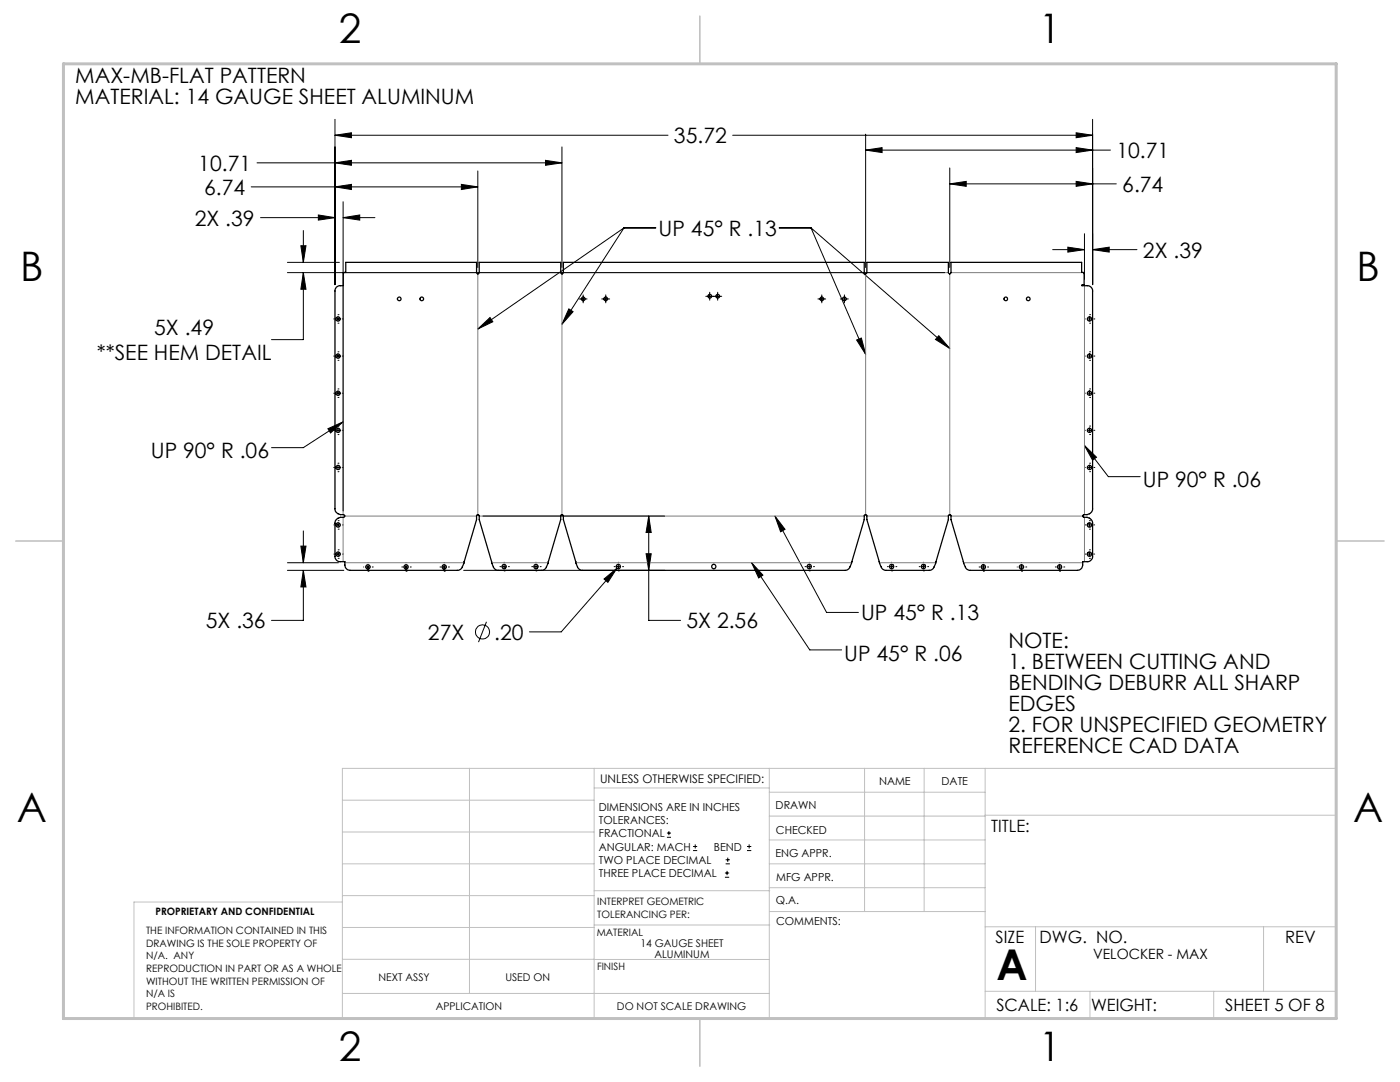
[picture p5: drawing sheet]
<svg xmlns="http://www.w3.org/2000/svg" width="279mm" height="216mm" viewBox="0 0 279 216" stroke-linecap="round" stroke-linejoin="round" font-family="sans-serif">
<g fill="none" stroke="#000" stroke-width=".2">
<path d="M50.1 37.3h45.3M51.3 32.5h60.8M66.9 27l3.2-.5v1zM66.9 37.3l3.2-.5v1zM66.9 32.5l3.2-.5v1zM66.9 23.8v33M66.9 27h66.4M92.1 36.8l3.3 .5-3.3 .5zM95.4 34.1v19.3M108.9 32l3.2 .5-3.2 .5zM112.1 29.3v24.1M146.2 27h71.9"/>
<path d="M172.8 30l3.2-.5v.9zM172.8 26.8v26.6M172.8 30h48.8M189.5 36.7l3.3-.5v1zM189.5 33.5v19.9M189.5 36.7h33.3M214.8 26.5l3.3 .5-3.3 .5zM214.8 36.2l3.3 .5-3.3 .5zM214.8 29.5l3.3 .5-3.3 .4zM218.1 23.8v33M52 43.4h14.9M57.4 54.4h131.1"/>
<path d="M57.4 52.4h10.3M60 49h1.1l-.6 3.4zM60.5 54.4l.6 3.3h-1.1zM60.5 46v6.4M60.5 54.4v13.4h-6.3M63.5 42.9l3.4 .5-3.4 .5zM68.5 43.4l3.3-.5v1zM68.5 40.3v61.7M68.5 43.4h6.3M115.6 59.7h1.6M116.4 58.8v1.6M120.1 59.7h1.6"/>
<path d="M120.9 58.8v1.6M124.5 45.5h6.4M124.5 45.5l-12.4 19.2M124.5 45.5l-29.1 20.2M140.9 59.1h3.1M141.6 58.3v1.6M143.2 58.3v1.6M155.5 45.5h6.4M161.9 45.5l10.9 25.2M161.9 45.5l27.6 24M163.2 59.7h1.6M164 58.8v1.6"/>
<path d="M167.7 59.7h1.6M168.5 58.8v1.6M210.1 49.8h6.3M213.1 49.3l3.3 .5-3.3 .5zM216.4 46.6v9.1M218.1 49.8l3.3-.5v1zM218.1 49.8h8.8M66.6 71h.1M66.6 78.5h.1M66.6 63.6h.1M67 71h.9M67 78.5h.9"/>
<path d="M67 63.6h.9M67.5 70.2h.1M67.5 71.9h.1M67.5 77.6h.1M67.5 79.3h.1M67.5 62.8h.1M67.5 64.5h.1M67.5 63.2v.9M67.5 70.6v.9M67.5 78v.9M68.3 71h.1M68.3 78.5h.1"/>
<path d="M68.3 63.6h.1M95.4 65.7l2.4-2.3 .6 .8zM113.5 61.6l.9 .6-2.3 2.5zM171 67.8l.9-.3 .9 3.2zM187.4 67l2.1 2.5-2.8-1.8zM216.6 71h.1M216.6 78.5h.1M216.6 63.6h.1M217 71h.9M217 78.5h.9M217 63.6h.9M217.5 77.6h.1"/>
<path d="M217.5 79.3h.1M217.5 70.2h.1M217.5 71.9h.1M217.5 62.8h.1M217.5 64.5h.1M217.5 63.2v.9M217.5 70.6v.9M217.5 78v.9M218.3 78.5h.1M218.3 71h.1M218.3 63.6h.1M65.4 85.5l3.1-1.3-2.5 2.2z"/>
<path d="M66.6 85.9h.1M66.6 93.3h.1M67 85.9h.9M67 93.3h.9M67.5 85h.1M67.5 86.7h.1M67.5 92.4h.1M67.5 94.1h.1M67.5 85.4v.9M67.5 92.9v.8M68.3 85.9h.1M68.3 93.3h.1"/>
<path d="M68.5 84.2l-8 5.1h-6.3M216.4 88.9l4.8 6.2h6.3M216.4 88.9l2.4 2.3-.7 .6zM216.6 85.9h.1M216.6 93.3h.1M217 85.9h.9M217 93.3h.9M217.5 92.4h.1M217.5 94.1h.1M217.5 85h.1M217.5 86.7h.1M217.5 85.4v.9"/>
<path d="M217.5 92.9v.8M218.3 93.3h.1M218.3 85.9h.1M57.4 113.8h11.2M57.4 112.3h10.2M60 109h1.1l-.6 3.3zM60.5 113.8l.6 3.3h-1.1zM60.5 113.8v10h-6.3M60.5 105.9v6.4M66.6 104.7h.1M66.6 110.6h.1M67.1 104.7h.8"/>
<path d="M67.1 110.6h.8M67.5 103.9h.1M67.5 105.6h.1M67.5 109.7h.1M67.5 111.4h.1M67.5 104.3v.9M67.5 110.1v.9M68.3 104.7h.1M68.3 110.6h.1M72.6 113.1h.1M73 113.1h.9M73.4 114h.1"/>
<path d="M73.4 112.3h.1M73.4 112.7v.9M74.3 113.1h.1M80.2 113.1h.1M80.6 113.1h.9M81 114h.1M81 112.3h.1M81 112.7v.9M81.9 113.1h.1M87.8 113.1h.1M88.2 113.1h.9M88.7 114h.1"/>
<path d="M88.7 112.3h.1M88.7 112.7v.9M89.5 113.1h.1M92.5 113.8h40.1M96.4 103h36.2M99.8 113.1h.1M100.2 113.1h.8M100.6 113.9h.1M100.6 112.2h.1M100.6 112.6v.9M101.5 113.1h.1M106.1 113.1h.1"/>
<path d="M106.5 113.1h.9M107 113.9h.1M107 112.2h.1M107 112.6v.9M107.8 113.1h.1M120.5 115.5l2.6-2.1-1.8 2.8zM122.6 113.1h.1M123 113.1h.8M123.1 113.4l-11.1 12.7h-6.3M123.4 113.9h.1M123.4 112.2h.1M123.4 112.6v.9"/>
<path d="M124.2 113.1h.1M128.9 110.5h1.1l-.5 3.3zM129.5 103l.5 3.3h-1.1zM129.5 103v20.8h6.3M150 112.3l11.6 17.4h6.4M150 112.3l2.3 2.5-.9 .5zM154.7 103l2 2.6-.9 .5zM154.7 103l10.3 19.2h6.3M160.7 113.1h.1M161.1 113.1h.8M161.5 113.9h.1M161.5 112.2h.1"/>
<path d="M161.5 112.6v.9M162.3 113.1h.1M177.1 113.1h.1M177.5 113.1h.9M177.9 113.9h.1M177.9 112.2h.1M177.9 112.6v.9M178.8 113.1h.1M183.4 113.1h.1M183.9 113.1h.8M184.3 113.9h.1M184.3 112.2h.1"/>
<path d="M184.3 112.6v.9M185.1 113.1h.1M195.4 113.1h.1M195.8 113.1h.9M196.3 114h.1M196.3 112.3h.1M196.3 112.7v.9M197.1 113.1h.1M203 113.1h.1M203.4 113.1h.9M203.9 114h.1M203.9 112.3h.1"/>
<path d="M203.9 112.7v.9M204.7 113.1h.1M210.6 113.1h.1M211 113.1h.9M211.5 114h.1M211.5 112.3h.1M211.5 112.7v.9M212.3 113.1h.1M216.6 110.6h.1M216.6 104.7h.1M217 104.7h.8M217 110.6h.8"/>
<path d="M217.4 109.7h.1M217.4 111.4h.1M217.4 103.9h.1M217.4 105.6h.1M217.4 104.3v.9M217.4 110.1v.9M218.3 110.6h.1M218.3 104.7h.1M97.1 124.1l-1.6 4M133.1 167.1h.8M133.1 166.2h.8M133.5 165.8v.9"/>
<path d="M138.3 169.7h.8M138.3 168.9h.8M138.7 168.5v.8M144.7 175h.8M144.7 174.2h.8M144.8 172.4h.9M144.8 171.6h.9M145.1 173.8v.8M145.2 171.1v.9M149.1 169.7h.8M149.1 168.9h.8M149.5 168.5v.8"/>
<circle cx="96.3" cy="126.1" r="1.41"/>
</g>
<g fill="none" stroke="#808080" stroke-width=".2">
<path d="M68.5 57v45.7M69 54.4h26.1M95.4 54.6v48.1M95.6 54.4h16.3M112.1 54.6v48.1M112.4 54.4h60.1M172.8 54.6v48.1M173 54.4h16.3M189.5 54.6v48.1M189.8 54.4h26.1M216.4 57v45.7M68.5 103.2v8.9"/>
<path d="M68.8 103h26.3M68.8 112.3h23.8M95.6 103h16.3M98.1 112.3h11.3M112.4 103h60.1M114.9 112.3h55.1M173 103h16.3M175.5 112.3h11.3M189.8 103h26.3M192.3 112.3h23.8M216.4 103.2v8.9"/>
</g>
<g fill="none" stroke="#c0c0c0" stroke-width=".2">
<path d="M68.3 159.7h50.3M93.7 153.3v44.9M118.6 153.3v49.9M118.6 157.2h34.9M153.5 153.3v49.9M153.5 158.1h43.1M172.5 153.3v28.6M184.4 153.3v28.6M196.6 153.3v49.9M68.3 180h-41.6v23.2h240v-49.9h-198.4v49.9M68.3 178.7h50.3M68.3 172.4h50.3"/>
<path d="M68.3 166h50.3M118.6 177.7h35M153.5 167.6h43.1M153.5 162.8h43.1M153.5 172.4h43.1M153.5 177.1h43.1M196.6 162.7h70.1M68.3 198.2h85.2M68.3 191.4l85.2 .1M68.3 185.1h50.3M118.6 184.6h35M153.6 181.9h43"/>
<path d="M196.6 197.8h70.1M196.6 184.9h70.1M206.7 184.9v12.9M217.5 197.8v5.4M242.2 197.8v5.4M252.2 184.9v12.9"/>
</g>
<path d="M139.7 3.2v9.5M3.1 107.9h9.6M266.7 107.9h9.5M139.7 203.2v9.6" fill="none" stroke="#c0c0c0" stroke-width=".3"/>
<path d="M12.7 12.7h254v190.5h-254z" fill="none" stroke="#c0c0c0" stroke-width=".6"/>
<g fill="#000">
<path d="M66.9 27l3.2-.5v1zM214.8 26.5l3.3 .5-3.3 .5zM68.5 43.4l3.3-.5v1zM63.5 42.9l3.4 .5-3.4 .5zM60.5 113.8l.6 3.3h-1.1zM60 109h1.1l-.6 3.3zM128.9 110.5h1.1l-.5 3.3zM129.5 103l.5 3.3h-1.1zM218.1 49.8l3.3-.5v1zM213.1 49.3l3.3 .5-3.3 .5zM92.1 36.8l3.3 .5-3.3 .5zM66.9 37.3l3.2-.5v1zM108.9 32l3.2 .5-3.2 .5zM66.9 32.5l3.2-.5v1zM214.8 36.2l3.3 .5-3.3 .5zM189.5 36.7l3.3-.5v1zM172.8 30l3.2-.5v.9zM214.8 29.5l3.3 .5-3.3 .4zM60.5 54.4l.6 3.3h-1.1zM60 49h1.1l-.6 3.4zM120.5 115.5l.8 .7 1.8-2.8z"/>
<path d="M150 112.3l2.3 2.5-.9 .5zM65.4 85.5l3.1-1.3-2.5 2.2zM216.4 88.9l2.4 2.3-.7 .6z"/>
<path d="M154.7 103l2 2.6-.9 .5zM113.5 61.6l.9 .6-2.3 2.5zM95.4 65.7l2.4-2.3 .6 .8zM171 67.8l.9-.3 .9 3.2zM187.4 67l2.1 2.5-2.8-1.8z"/>
</g>
<g fill="none" stroke="#000" stroke-width=".25">
<path d="M112.1 54.6l-.2-.1v-2.1h-16.3v2a.27 .27 0 0 1-.2 .2 .27 .27 0 0 1-.3-.2v-2h-26.1v2h-.3l-.2 .2v2.4a1.21 1.21 0 0 0-1.6 1.1v43.4a1.07 1.07 0 0 0 .6 1l1 .2a.27 .27 0 0 1 .3 .3 .27 .27 0 0 1-.3 .2 1.4 1.4 0 0 0-1.6 1v6.8a1.02 1.02 0 0 0 1 1.1h.9v.6a1.09 1.09 0 0 0 1.1 1.1h21.4a1.03 1.03 0 0 0 1-.7l.3-.7 2.5-8.7v-.8a.27 .27 0 0 1 .3-.2 .27 .27 0 0 1 .2 .2v.8l2.9 9.4a1.03 1.03 0 0 0 .9 .7h8.7a1.03 1.03 0 0 0 .9-.7l.4-.7 2.5-8.7v-.8l.2-.2M112.1 54.6h.1M112.2 54.6l.2-.2v-2h60.1v2a.27 .27 0 0 0 .2 .2 .27 .27 0 0 0 .3-.2v-2h16.3v2a.27 .27 0 0 0 .2 .2 .27 .27 0 0 0 .3-.2v-2h26.1v2l.5 .1v2.4h-.5l.1 .1a1.97 1.97 0 0 1 1.6 .2l.5 .7v43.6a1.07 1.07 0 0 1-.7 1l-1 .2a.27 .27 0 0 0-.3 .3 .27 .27 0 0 0 .3 .2 1.4 1.4 0 0 1 1.7 1v6.8a1.09 1.09 0 0 1-1.1 1.1h-.9v.6a1.09 1.09 0 0 1-1.1 1.1h-21.4a1.03 1.03 0 0 1-.9-.7l-.4-.7-2.5-8.7v-.8a.27 .27 0 0 0-.3-.2 .27 .27 0 0 0-.2 .2v.8l-2.6 8.7-.3 .7a1.03 1.03 0 0 1-.9 .7h-8.7a1.03 1.03 0 0 1-.9-.7l-.4-.7-2.5-8.7v-.8a.27 .27 0 0 0-.3-.2 .27 .27 0 0 0-.2 .2v.8l-2.6 8.7-.3 .7a1.03 1.03 0 0 1-.9 .7h-52.5a1.03 1.03 0 0 1-.9-.7l-2.9-9.4v-.8l-.2-.2M112.1 102.7h.1"/>
<circle cx="79.7" cy="59.6" r=".37"/>
<circle cx="84.2" cy="59.6" r=".36"/>
<circle cx="116.4" cy="59.6" r=".36"/>
<circle cx="120.9" cy="59.6" r=".37"/>
<circle cx="141.7" cy="59.1" r=".37"/>
<circle cx="143.2" cy="59.1" r=".37"/>
<circle cx="164" cy="59.6" r=".36"/>
<circle cx="168.5" cy="59.6" r=".37"/>
<circle cx="200.7" cy="59.6" r=".36"/>
<circle cx="205.2" cy="59.6" r=".36"/>
<circle cx="67.5" cy="63.6" r=".42"/>
<circle cx="67.5" cy="71.1" r=".42"/>
<circle cx="67.5" cy="78.5" r=".42"/>
<circle cx="217.4" cy="78.5" r=".43"/>
<circle cx="217.4" cy="71.1" r=".43"/>
<circle cx="217.4" cy="63.7" r=".43"/>
<circle cx="67.5" cy="93.3" r=".42"/>
<circle cx="67.5" cy="85.9" r=".42"/>
<circle cx="217.4" cy="93.3" r=".43"/>
<circle cx="217.4" cy="85.9" r=".43"/>
<circle cx="67.5" cy="104.8" r=".41"/>
<circle cx="67.5" cy="110.6" r=".41"/>
<circle cx="73.4" cy="113.1" r=".43"/>
<circle cx="81" cy="113.1" r=".43"/>
<circle cx="88.7" cy="113.1" r=".42"/>
<circle cx="100.6" cy="113" r=".42"/>
<circle cx="107" cy="113" r=".42"/>
<circle cx="123.4" cy="113" r=".43"/>
<circle cx="142.4" cy="113" r=".43"/>
<circle cx="161.5" cy="113" r=".43"/>
<circle cx="178" cy="113.1" r=".43"/>
<circle cx="184.3" cy="113.1" r=".43"/>
<circle cx="196.2" cy="113.1" r=".43"/>
<circle cx="203.9" cy="113.1" r=".43"/>
<circle cx="211.5" cy="113.1" r=".42"/>
<circle cx="217.4" cy="110.6" r=".42"/>
<circle cx="217.4" cy="104.7" r=".42"/>
</g>
<text font-size="8.5" x="198.9" y="195.5">A</text>
<g font-size="8.1">
<text x="67.6" y="8.5">2</text>
<text x="207.3" y="8.5">1</text>
<text x="4" y="56.2">B</text>
<text x="270.7" y="56.2">B</text>
<text x="3.3" y="164.1">A</text>
<text x="270" y="164.1">A</text>
<text x="67.6" y="211.7">2</text>
<text x="207.3" y="211.7">1</text>
</g>
<g font-size="4.2">
<text x="15" y="16.7">MAX-MB-FLAT PATTERN</text>
<text x="15" y="20.8">MATERIAL: 14 GAUGE SHEET ALUMINUM</text>
<text x="134.5" y="28.6">35.72</text>
<text x="39.6" y="34.1">10.71</text>
<text x="222.8" y="31.5">10.71</text>
<text x="40.8" y="38.9">6.74</text>
<text x="224" y="38.3">6.74</text>
<text x="38.9" y="45">2X .39</text>
<text x="131.4" y="47.1">UP 45° R .13</text>
<text x="228.1" y="51.4">2X .39</text>
<text x="19.3" y="71.9">**SEE HEM DETAIL</text>
<text x="30.8" y="66.8">5X .49</text>
<text x="30.1" y="91.4">UP 90° R .06</text>
<text x="228.1" y="97.2">UP 90° R .06</text>
<text x="41.1" y="125.4">5X .36</text>
<text x="137" y="125.4">5X 2.56</text>
<text x="171.8" y="123.8">UP 45° R .13</text>
<text x="85.4" y="127.6">27X</text>
<text x="98.6" y="127.6">.20</text>
<text x="168.5" y="131.8">UP 45° R .06</text>
<text x="201.3" y="129.3">NOTE:</text>
<text x="201.3" y="133.5">1. BETWEEN CUTTING AND</text>
<text x="201.3" y="137.7">BENDING DEBURR ALL SHARP</text>
<text x="201.3" y="141.9">EDGES</text>
<text x="201.3" y="146">2. FOR UNSPECIFIED GEOMETRY</text>
<text x="201.3" y="150.2">REFERENCE CAD DATA</text>
</g>
<g font-size="3.4">
<text x="197.8" y="166">TITLE:</text>
<text x="198.7" y="188.1">SIZE</text>
<text x="207.5" y="188.1">DWG. NO.</text>
<text x="256.5" y="188.2">REV</text>
<text x="198.8" y="201.7">SCALE: 1:6</text>
<text x="217.7" y="201.8">WEIGHT:</text>
<text x="244.5" y="201.7">SHEET 5 OF 8</text>
</g>
<text font-size="2.8" x="218.2" y="191.3">VELOCKER - MAX</text>
<text font-size="2.4" x="119.8" y="156.2">UNLESS OTHERWISE SPECIFIED:</text>
<g font-size="2.2">
<text x="119.5" y="161.8">DIMENSIONS ARE IN INCHES</text>
<text x="154.8" y="161.4">DRAWN</text>
<text x="175.4" y="156.6">NAME</text>
<text x="187.9" y="156.7">DATE</text>
<text x="119.5" y="164.4">TOLERANCES:</text>
<text x="119.5" y="167.1">FRACTIONAL</text>
<text x="154.9" y="166.3">CHECKED</text>
<text x="119.5" y="169.7">ANGULAR: MACH</text>
<text x="119.5" y="172.4">TWO PLACE DECIMAL</text>
<text x="142.5" y="169.7">BEND</text>
<text x="154.8" y="171">ENG APPR.</text>
<text x="119.5" y="175">THREE PLACE DECIMAL</text>
<text x="154.9" y="175.7">MFG APPR.</text>
<text x="154.9" y="180.4">Q.A.</text>
<text x="154.9" y="184.6">COMMENTS:</text>
</g>
<g font-size="2.1">
<text x="127.8" y="189">14 GAUGE SHEET</text>
<text x="130.6" y="191.1">ALUMINUM</text>
<text x="75.5" y="195.7">NEXT ASSY</text>
<text x="100.9" y="195.7">USED ON</text>
<text x="86.9" y="201.5">APPLICATION</text>
<text x="123.1" y="201.6">DO NOT SCALE DRAWING</text>
</g>
<g font-size="2">
<text x="31" y="182.6">PROPRIETARY AND CONFIDENTIAL</text>
<text x="119.2" y="180.6">INTERPRET GEOMETRIC</text>
<text x="119.2" y="183.1">TOLERANCING PER:</text>
<text x="29.2" y="186.4">THE INFORMATION CONTAINED IN THIS</text>
<text x="29.2" y="188.9">DRAWING IS THE SOLE PROPERTY OF</text>
<text x="29.2" y="191.4">N/A. ANY</text>
<text x="119.1" y="186.7">MATERIAL</text>
<text x="29.2" y="193.9">REPRODUCTION IN PART OR AS A WHOLE</text>
<text x="29.2" y="196.5">WITHOUT THE WRITTEN PERMISSION OF</text>
<text x="119.1" y="193.5">FINISH</text>
<text x="29.2" y="199">N/A IS</text>
<text x="29.2" y="201.5">PROHIBITED.</text>
</g>
</svg>
